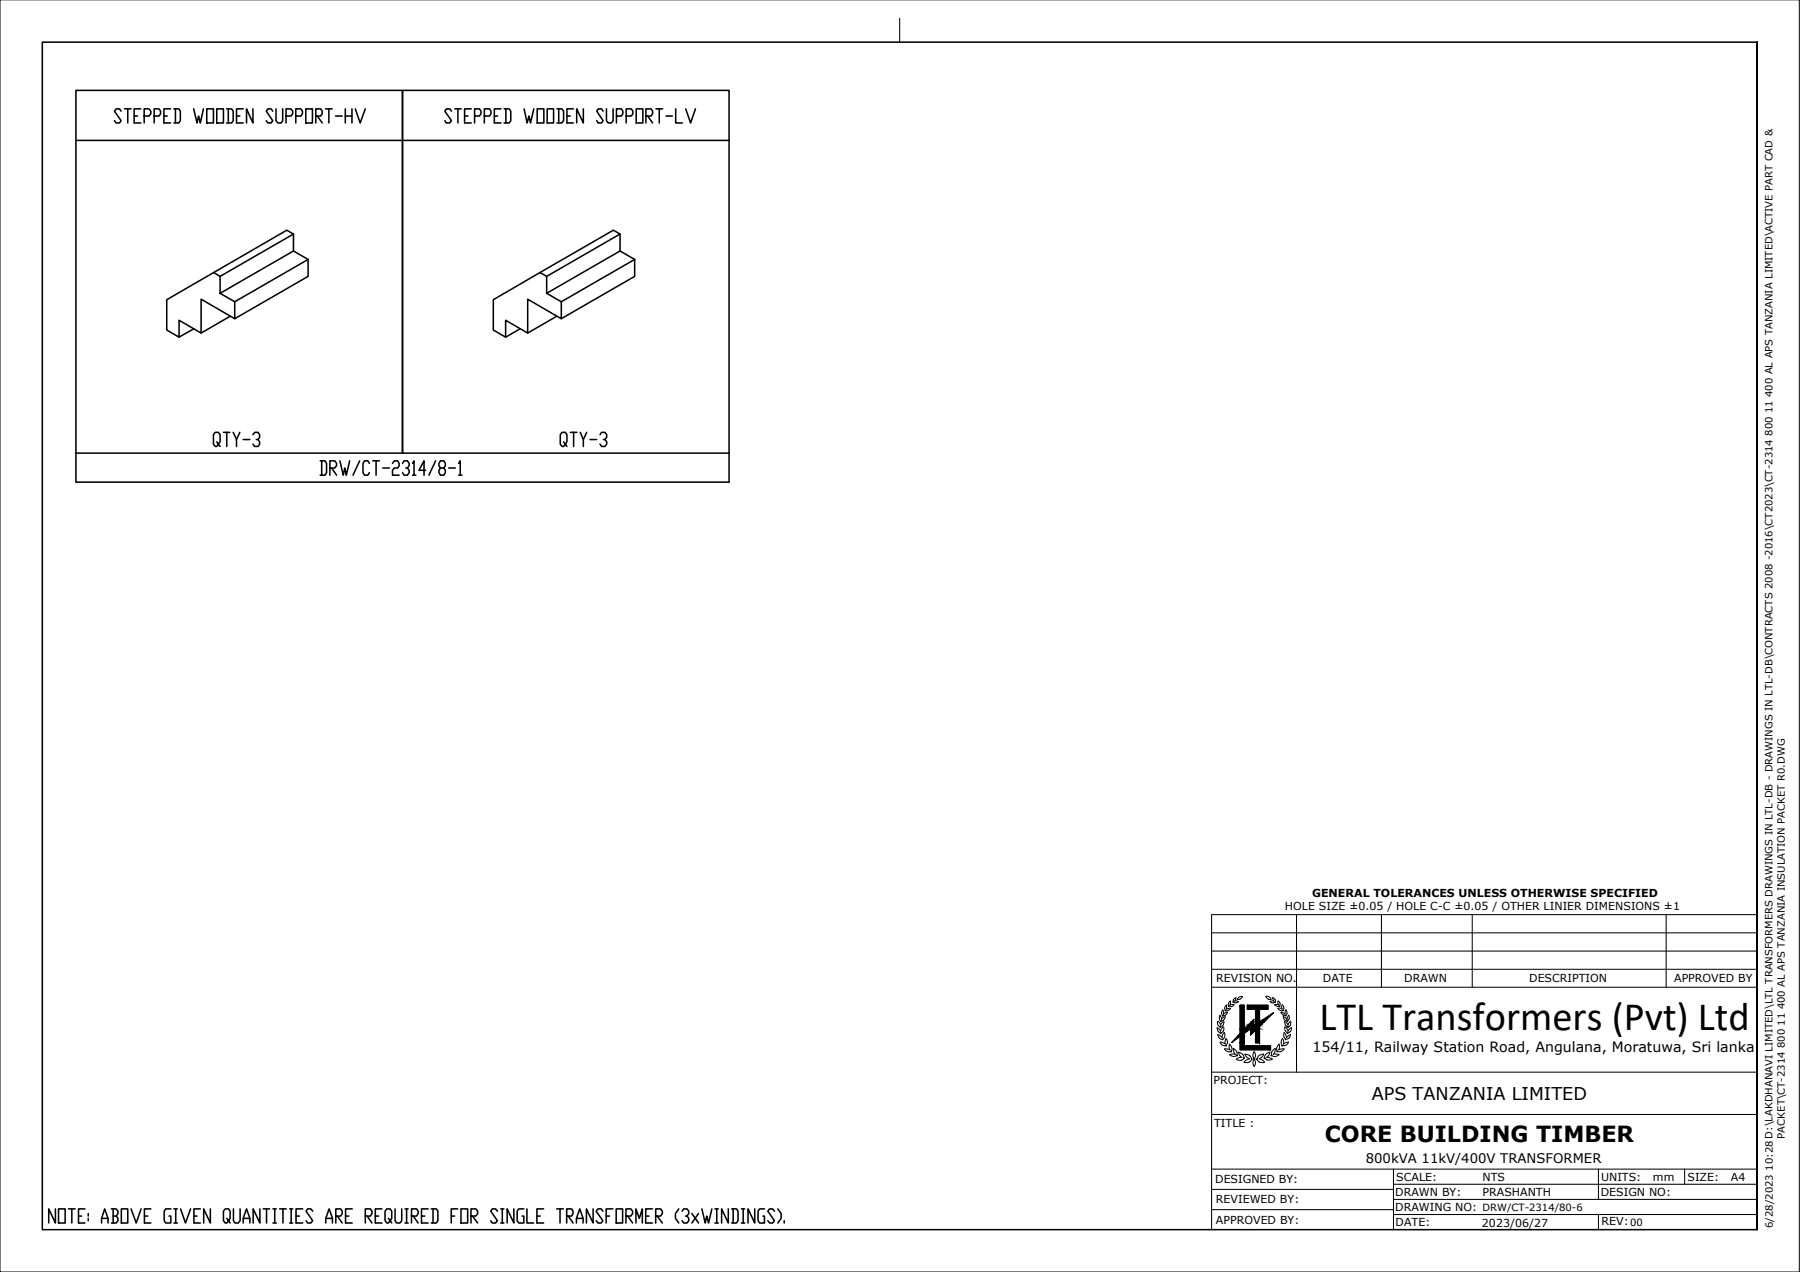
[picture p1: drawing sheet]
<svg xmlns="http://www.w3.org/2000/svg" width="297mm" height="210mm" viewBox="0 0 297 210" stroke-linecap="round" stroke-linejoin="round" font-family="sans-serif">
<!-- layer: 0 -->
<g fill="none" stroke="#000" stroke-width=".25">
<path d="M12.5 14.9h53.9v59.9v-59.9h53.9v64.7h-107.8zM20 18.3l-.3-.3h-.5l-.3 .3 1.1 1.6-.3 .4h-.5l-.3-.4M20.5 18h1.1M21.1 18v2.3M22.1 19.1h.6M23.2 18h-1.1v2.3h1.1M23.8 19.1h.8l.3-.3v-.5l-.3-.3h-.8v2.3M25.4 19.1h.8l.3-.3v-.5l-.3-.3h-.8v2.3M27.1 19.1h.5M28.2 18h-1.1v2.3h1.1M28.7 18h.8l.3 .3v1.6l-.3 .4h-.8M29 18v2.3"/>
<path d="M32 18l.5 2.3 .3-1.2 .3 1.2 .5-2.3M34.1 18h1.1v2.3h-1.1zM35.8 18h1.1v2.3h-1.1zM37.4 18h.8l.3 .3v1.6l-.3 .4h-.8M37.7 18v2.3M39 19.1h.6M40.1 18h-1.1v2.3h1.1M41.7 18v2.3l-1-2.3v2.3M45 18.3l-.3-.3h-.5l-.3 .3 1.1 1.6-.3 .4h-.5l-.3-.4M45.6 18v1.9l.2 .4h.6l.3-.4v-1.9M47.2 19.1h.8l.3-.3v-.5l-.3-.3h-.8v2.3M48.8 19.1h.9l.2-.3v-.5l-.2-.3h-.9v2.3"/>
<path d="M50.5 18h1.1v2.3h-1.1zM52.1 19.1h.8l.3-.3v-.5l-.3-.3h-.8v2.3M52.4 19.1l.8 1.2M53.7 18h1.1M54.3 18v2.3M55.4 19.1h1.1M57 19.1h1.1M57 18v2.3M58.1 18v2.3M58.6 18l.8 2.3 .9-2.3M74.5 18.3l-.3-.3h-.5l-.3 .3 1.1 1.6-.3 .4h-.5l-.3-.4M75.1 18h1"/>
<path d="M75.6 18v2.3M76.7 19.1h.5M77.8 18h-1.1v2.3h1.1M78.3 19.1h.8l.3-.3v-.5l-.3-.3h-.8v2.3M79.9 19.1h.9l.2-.3v-.5l-.2-.3h-.9v2.3M81.6 19.1h.5M82.7 18h-1.1v2.3h1.1M83.2 18h.8l.3 .3v1.6l-.3 .4h-.8M83.5 18v2.3M86.5 18l.5 2.3 .3-1.2 .2 1.2 .6-2.3M88.6 18h1.1v2.3h-1.1zM90.3 18h1.1v2.3h-1.1z"/>
<path d="M91.9 18h.8l.3 .3v1.6l-.3 .4h-.8M92.2 18v2.3M93.6 19.1h.5M94.6 18h-1v2.3h1M96.3 18v2.3l-1.1-2.3v2.3M99.5 18.3l-.2-.3h-.6l-.2 .3 1 1.6-.2 .4h-.6l-.2-.4M100.1 18v1.9l.3 .4h.5l.3-.4v-1.9M101.7 19.1h.8l.3-.3v-.5l-.3-.3h-.8v2.3M103.3 19.1h.9l.2-.3v-.5l-.2-.3h-.9v2.3M105 18h1.1v2.3h-1.1zM106.6 19.1h.8l.3-.3v-.5l-.3-.3h-.8v2.3M106.9 19.1l.8 1.2"/>
<path d="M108.2 18h1.1M108.8 18v2.3M109.9 19.1h1.1M111.5 18v2.3h1.1M113.2 18l.8 2.3 .8-2.3M12.5 23.2h107.8M48.4 38.6l-12.1 7M102.3 38.6l-12.1 7M27.5 49.5l7.8-4.5 1 .6v2.8l2.4 1.4v2.8l-5.5-3.2v5.6l-3.7-2.2v2.8l-2-1.1zM32 54.2l-2.5 1.4M38 52.2l-4.8 2.8M48.4 41.4v-2.8l-1.1-.6-12 7"/>
<path d="M50.8 42.8l-2.4-1.4-12.1 7M50.8 42.8v2.8l-12.1 7M50.8 42.8l-12.1 7M81.4 49.5l7.7-4.5 1.1 .6v2.8l2.4 1.4v2.8l-5.5-3.2v5.6l-3.7-2.2v2.8l-2-1.1zM85.9 54.2l-2.5 1.4M91.9 52.2l-4.8 2.8M102.3 41.4v-2.8l-1.1-.6-12.1 7M104.7 42.8l-2.4-1.4-12.1 7M104.7 42.8v2.8l-12.1 7M104.7 42.8l-12.1 7M12.5 74.8h107.8M35.8 72.9l.2 .4-.2 .4h-.3l-.3-.4v-1.6l.3-.4h.5l.3 .4v1.2l-.3 .4 .3 .4"/>
<path d="M36.9 71.3h1M37.4 71.3v2.4M38.5 71.3l.5 1.2v1.2M39.6 71.3l-.6 1.2M40.1 72.5h1.1M41.7 71.7l.3-.4h.6l.2 .4v.5l-.2 .3h-.3M42.6 72.5l.2 .4v.4l-.2 .4h-.6l-.3-.4M52.8 76h.8l.3 .5v1.5l-.3 .4h-.8M53.1 76v2.4M54.4 77.2h.8l.3-.4v-.3l-.3-.5h-.8v2.4M54.7 77.2l.8 1.2M56.1 76l.5 2.4 .3-1.2 .2 1.2 .6-2.4"/>
<path d="M59.4 76l-1.1 2.4M61 76.5l-.3-.5h-.5l-.3 .5v1.5l.3 .4h.5l.3-.4M61.5 76h1.1M62.1 76v2.4M63.2 77.2h1.1M64.8 76.5l.3-.5h.5l.3 .5v.3l-.3 .4h-.5l-.3 .4v.8h1.1M66.4 76.5l.3-.5h.5l.3 .5v.3l-.3 .4h-.2M67.2 77.2l.3 .4v.4l-.3 .4h-.5l-.3-.4M68.1 76.5l.2-.5v2.4M68.1 78.4h.5M70.2 77.6h-1.1l.9-1.6v2.4M71.9 76l-1.1 2.4"/>
<path d="M72.7 77.2l-.3-.4v-.3l.3-.5h.5l.3 .5v.3l-.3 .4h-.5l-.3 .4v.4l.3 .4h.5l.3-.4v-.4l-.3-.4M74 77.2h1.1M75.7 76.5l.2-.5v2.4M75.7 78.4h.5M93 72.9l.3 .4-.3 .4h-.2l-.3-.4v-1.6l.3-.4h.5l.3 .4v1.2l-.3 .4 .3 .4M94.1 71.3h1.1M94.7 71.3v2.4M95.8 71.3l.5 1.2v1.2M96.8 71.3l-.5 1.2M97.4 72.5h1.1M99 71.7l.3-.4h.5l.3 .4v.5l-.3 .3h-.2M99.8 72.5l.3 .4v.4l-.3 .4h-.5l-.3-.4"/>
<path d="M9.1 199.5v2.3l-1.1-2.3v2.3M9.7 199.5h1.1v2.3h-1.1zM11.3 199.5h1.1M11.9 199.5v2.3M14 199.5h-1v2.3h1M18.4 199.5h.8l.3 .4v.4l-.3 .4M18.7 199.5v2.3M20 199.5h1.1v2.3h-1.1zM21.6 199.5l.9 2.3 .8-2.3M24.9 199.5h-1.1v2.3h1.1M28.2 199.5h-.9l-.2 .4v1.5l.2 .4h.9v-1.1h-.3M28.7 199.5h.6"/>
<path d="M29 199.5v2.3M29.8 199.5l.8 2.3 .9-2.3M33.1 199.5h-1.1v2.3h1.1M34.7 199.5v2.3l-1.1-2.3v2.3M38.5 199.5v1.9l.3 .4h.5l.3-.4v-1.9M42.9 199.5v2.3l-1.1-2.3v2.3M43.4 199.5h1.1M44 199.5v2.3M45 199.5h.6M45.3 199.5v2.3M46.1 199.5h1.1M46.7 199.5v2.3"/>
<path d="M47.8 199.5h.5M48 199.5v2.3M50 199.5h-1.1v2.3h1.1M51.6 199.9l-.3-.4h-.5l-.3 .4 1.1 1.5-.3 .4h-.5l-.3-.4M58.1 199.5h-1.1v2.3h1.1M63 199.5h-1.1v2.3h1.1M65.2 199.5v1.9l.2 .4h.6l.3-.4v-1.9M66.8 199.5h.6M67.1 199.5v2.3M70.7 199.5h-1.1v2.3h1.1M71.2 199.5h.8l.3 .4v1.5l-.3 .4h-.8M71.5 199.5v2.3"/>
<path d="M75.5 199.5h-1v2.3M76.1 199.5h1.1v2.3h-1.1zM82.1 199.9l-.3-.4h-.6l-.2 .4 1.1 1.5-.3 .4h-.6l-.2-.4M82.6 199.5h.5M82.9 199.5v2.3M84.8 199.5v2.3l-1.1-2.3v2.3M86.4 199.5h-.8l-.3 .4v1.5l.3 .4h.8v-1.1h-.3M87 199.5v2.3h1.1M89.7 199.5h-1.1v2.3h1.1M91.9 199.5h1.1M92.4 199.5v2.3M97.9 199.5v2.3l-1.1-2.3v2.3"/>
<path d="M99.5 199.9l-.3-.4h-.5l-.3 .4 1.1 1.5-.3 .4h-.5l-.3-.4M101.1 199.5h-1.1v2.3M101.7 199.5h1v2.3h-1zM107.7 199.5h-1.1v2.3h1.1M112 199.5l-.5 .8v.8l.5 .7M112.6 199.9l.2-.4h.6l.3 .4v.4l-.3 .4h-.3M115.8 199.5l.6 2.3 .2-1.1 .3 1.1 .6-2.3M118 199.5h.5M118.3 199.5v2.3M120.2 199.5v2.3l-1.1-2.3v2.3M120.7 199.5h.8l.3 .4v1.5l-.3 .4h-.8M121 199.5v2.3"/>
<path d="M122.3 199.5h.6M122.6 199.5v2.3M124.5 199.5v2.3l-1.1-2.3v2.3M126.2 199.5h-.9l-.2 .4v1.5l.2 .4h.9v-1.1h-.3M127.8 199.9l-.3-.4h-.5l-.3 .4 1.1 1.5-.3 .4h-.5l-.3-.4M128.4 199.5l.5 .8v.8l-.5 .7M13 200.7h.5M14.6 200.3v.4M14.6 201.1v.3M16.8 201.8v-.7l.5-1.6 .5 1.6v.7M16.8 201.1h1M18.7 200.7h.5l.3 .4v.3l-.3 .4h-.8"/>
<path d="M23.8 200.7h.6M28.7 201.8h.6M32 200.7h.5M37.4 201.1l.3 .3-.3 .4h-.2l-.3-.4v-1.5l.3-.4h.5l.3 .4v1.2l-.3 .3 .3 .4M40.1 201.8v-.7l.6-1.6 .5 1.6v.7M40.1 201.1h1.1M45 201.8h.6M47.8 201.8h.5M48.9 200.7h.5M53.8 201.8v-.7l.5-1.6 .6 1.6v.7M53.8 201.1h1.1M55.4 200.7h.8l.3-.4v-.4l-.3-.4h-.8v2.3"/>
<path d="M55.7 200.7l.8 1.1M57 200.7h.6M60.3 200.7h.8l.3-.4v-.4l-.3-.4h-.8v2.3M60.6 200.7l.8 1.1M61.9 200.7h.6M64.1 201.1l.3 .3-.3 .4h-.3l-.3-.4v-1.5l.3-.4h.6l.2 .4v1.2l-.2 .3 .2 .4M66.8 201.8h.6M67.9 200.7h.8l.3-.4v-.4l-.3-.4h-.8v2.3M68.2 200.7l.8 1.1M69.6 200.7h.5M74.5 200.7h.5M77.7 200.7h.8l.3-.4v-.4l-.3-.4h-.8v2.3"/>
<path d="M78 200.7l.8 1.1M82.6 201.8h.5M88.6 200.7h.6M93.5 200.7h.8l.3-.4v-.4l-.3-.4h-.8v2.3M93.8 200.7l.8 1.1M95.1 201.8v-.7l.6-1.6 .5 1.6v.7M95.1 201.1h1.1M100 200.7h.6M103.3 200.7h.8l.3-.4v-.4l-.3-.4h-.8v2.3M103.6 200.7l.8 1.1M104.9 201.8v-2.3l.6 1.6 .5-1.6v2.3M106.6 200.7h.5"/>
<path d="M108.2 200.7h.8l.3-.4v-.4l-.3-.4h-.8v2.3M108.5 200.7l.8 1.1M113.4 200.7l.3 .4v.3l-.3 .4h-.6l-.2-.4M114.2 200.3l1.1 1.5M115.3 200.3l-1.1 1.5M118 201.8h.5M122.3 201.8h.6M129.4 201.4v.4"/>
</g>
<!-- layer: P -->
<g fill="none" stroke="#000" stroke-width=".17">
<path d="M148.5 3v4M199.9 159.9h90M199.9 156.9h90M199.9 153.9h90M214 150.9v26M228 150.9v12M243 150.9v12M275 150.9v12M289.9 150.9h-90v52M199.9 176.9h90M199.9 162.9h90M200.9 168.5l.1 .7"/>
<path d="M201 168.5l.4 .7M201.1 169.2l.3 .3M201.2 168.2l.3 .3M201.2 168.2l.1-.7 .3 .7M201.3 169.5v.1l.1-.1M201.3 172l.5 .5M201.4 172l.8 .3M201.4 168.5v.1l.1-.1M201.5 170.4l-.1 .2v-.1M201.6 168.2l.3-.3 .3-.1-.1 .2a.58 .58 0 0 1-.5 .5M201.6 167.2l.2 .4M201.7 171.2l-.7-.5 .3 .7 .4 .1"/>
<path d="M201.7 167.6l.1 .1v-.1M201.8 166.7l-.2 .5M201.8 166.6l.1 .8 .7-.3M201.8 170.2l-.3 .2M201.9 172.5h.4M201.9 169.5l-.2 .1-.3 .6-.5-.6a.78 .78 0 0 0 .5 .8M201.9 169.5v.7M202 168.6l-.5 .3-.1 .3M202 168.6v.2a.65 .65 0 0 1-.5 .6M202.1 171.1l-.3 .4h-.1M202.1 171.1l-.1-.7-.2 .2-.1 .6M202.1 166.4v.4h.2"/>
<path d="M202.1 166.4l.3-.6v.7M202.2 167.6h-.4M202.3 166.8h.3M202.4 172.5v.1h-.1M202.5 172.1l-.2 .4M202.6 172.1l-.3-.7-.2 .6 .1 .3M202.6 167.1l-.4 .4M202.7 165.7l.1 .3M202.7 166h.1M202.9 166l.3 .1M202.9 174l.7 .3 .4-.1M202.9 173.3l-.2-.2h-.6l.6 .4h.4"/>
<path d="M203 165.9l.4-.1h.3l-.5 .3M203 165.2l-.1 .7M203 165.2l-.3 .4M203.1 166.4l-.5 .4M203.1 166.4l-.7 .2M203.2 173.4v.2l-.1-.1M203.3 173l-.4-.7-.1 .5 .2 .4M203.3 173l-.1 .4M203.5 165v.3a.6 .6 0 0 0 .9 0M203.7 165.2l.7 .1M203.9 164.6l-.4 .4M204 164.6l-.3 .6"/>
<path d="M204.1 174.1h.1v.2l-.2-.1M204.1 173.6l-.6-.6 .1 .5 .2 .5-.9 .1M204.1 173.6v.5M204.2 164.9a.67 .67 0 0 0 .8-.5 .77 .77 0 0 0-.8 .5M204.6 165.9h.7v4l1.6-1.7v1.1l.3-.2v-2.5h-1.4v-.7h3.5v.7h-1.4v2l2.3-1.5-2.3 2.2v2.8h-.7v-2.1l-.8 .8v-1l-1.1 .7v2.1h4.4v.6h-5.1v-2.2l-1.4 1.1 1.4-1.6zM204.9 174.5h-.5l-.4 .3M205.1 174.1l-.7-.5a1.04 1.04 0 0 0 .5 .9M205.1 174.1l.2 .4M205.2 174.7l-.4 .2-.8-.1M205.2 174.6h.2l-.2 .1M205.4 174l.9 .2M205.4 174a1.12 1.12 0 0 0 .8 .7l-.5 .2-.4 .4"/>
<path d="M206.2 175.2l-.9 .1M206.3 174.2l.2 .5h.1v.2h-.1M206.5 174.9l-.3 .4M207 173.5a1 1 0 0 1 0 1.3 1 1 0 0 1 0-1.3zM207 174.8a1 1 0 0 1 0 1.2 1 1 0 0 1 0-1.2zM207.4 174.7h-.1v.2h.1M207.5 174.9l.3 .4M207.7 174.2l.9-.2-.3 .4-.5 .3 .5 .2 .4 .4-.3 .1-.6-.2M207.7 174.2l-.2 .5M208.7 174.6h-.1l.1 .1M208.8 174.1l.7-.5a1.03 1.03 0 0 1-.5 .9M208.8 174l-.1 .5"/>
<path d="M208.9 164.4a.72 .72 0 0 0 .9 .5M208.9 164.4a.74 .74 0 0 1 .9 .5M209 174.5h.5l.5 .3-.9 .1-.4-.3M209.6 165.3l.5 .2M209.8 174.1h-.1l.1 .2 .1-.1M209.9 174.2l.4 .1M210.2 165.2l-.6 .1M210.3 165.8l.5 .3 .3-.1M210.3 165.8l.7 .1M210.4 165.3l.1 .1-.4 .1M210.4 165l-.4-.4 .2 .6M210.4 173v.5l-.3 .5 1 .1"/>
<path d="M210.4 173l-.4 .4-.2 .3 .1 .3M210.4 165l.1 .3M210.7 173l.1 .4-.1 .1v.1l.1-.1M210.9 166.4l.4 .4M210.9 165.2l.1 .6M210.9 166.4l.7 .1M210.9 165.2l.4 .4M211 173.3l.3-.2h.6l-.6 .4h-.5M211.1 172.3l.1 .5-.2 .4M211.1 174l-.8 .3M211.1 172.3l-.4 .7M211.2 166h-.1"/>
<path d="M211.2 165.6v.3M211.4 167.1l.6 .3 .2-.8 .2 .6M211.4 167.1l.4 .4M211.4 172.1l.2 .4-.1 .1h.1h.1M211.6 165.8v.7M211.6 165.8l.3 .5-.1 .4M211.6 171.4l.2 .2v.7M211.6 171.3l-.2 .8M211.7 166.8h-.4M211.8 166.7v.1l-.1-.1M211.8 167.5h.3M211.8 172.3l.8-.3-.5 .5"/>
<path d="M211.9 171.1v-.7l.3 .5 .1 .3M211.9 171.1l.3 .4M212 168.6v.2a.66 .66 0 0 0 .5 .6v.2l.1-.1M212 168.6l.5 .3 .1 .3M212 169.5a.74 .74 0 0 0 .4 .9M212.1 169.5l.4 .4v.3l.6-.6-.2 .7M212.1 167.6l.1 .1v-.1M212.1 172.5h-.4M212.1 171.5l.1 .1 .1-.1M212.4 167.2l-.2 .4M212.4 168.5l.1 .1v-.1M212.4 170.4l.1 .2v-.2"/>
<path d="M212.5 168.5a.63 .63 0 0 0 .2-1l-.3 .8-.2-.3-.5-.2 .1 .2a.61 .61 0 0 0 .6 .5M212.5 169.2l.5-.7-.1 .7M212.7 171.3l-.4 .2M212.9 170.3l-.4 .1M212.9 169.2l-.3 .3M213 170.7l-.4 .7M213 170.7l-.7 .5M199.9 196.3h30.1M199.9 199.6h30.1M199.9 192.9h90M199.9 183.9h90M230 197.9h59.9"/>
<path d="M230 192.9v10M230 195.4h59.9M263.8 192.9v5M278 192.9v2.5M230 200.4h59.9M263.8 200.4v2.5"/>
</g>
<path d="M289.9 7h-282.9v195.9h282.9v-195.9v195.9" fill="none" stroke="#000" stroke-width=".25"/>
<g fill="#000" stroke="#000" stroke-width=".17">
<path d="M204.2 171h.4l-1.4 1.1zM204.6 165.9h.7zM206.4 170h.8l-.6 .5zM206.5 168.6l.4-.4v.4zM208.4 168.2l1.8-1.1-1.2 1.1z"/>
<path d="M204.6 170.5h.7zM204.6 170.5h.7z"/>
<path d="M204.6 165.9l.7 4v-4zM204.6 165.9l.7 4h-.7z"/>
<path d="M204.6 170.5l.7 .5v-.5zM204.6 170.5l.7 .5h-1.1z"/>
<path d="M204.6 171l.7 1.1v-1.1zM204.6 171l.7 1.1h-.7z"/>
<path d="M204.6 172.1l.7 .5v-.5zM204.6 172.1l.7 .5h-.7z"/>
<path d="M204.6 169.9l.7 .6 1-.6zM204.6 169.9l.7 .6h-.7z"/>
<path d="M205.4 169.8l.9 .1 .1-.1zM205.4 169.8l.9 .1h-1z"/>
<path d="M206.4 170v.5h.2zM206.4 170.5h.2l-.2 .3z"/>
<path d="M206.5 168.6l.4 .5v-.5zM206.5 168.6l.4 .5h-.8z"/>
<path d="M206.1 169.1l.8 .2v-.2zM206.1 169.1l.8 .2h-1z"/>
<path d="M207.2 166.6l.7 1.6v-1.6zM207.2 166.6l.7 1.6h-.7z"/>
<path d="M207.2 168.2l.7 .4v-.4zM207.2 168.2l.7 .4h-.7z"/>
<path d="M205.8 169.3l2.1 .5v-.5zM205.8 169.3l2.1 .5h-2.5z"/>
<path d="M206.4 169.8l1.5 .2v-.2zM206.4 169.8l1.5 .2h-1.5z"/>
<path d="M207.2 170l.7 2.1v-2.1zM207.2 170l.7 2.1h-.7z"/>
<path d="M205.9 169.3h2zM205.8 169.3h.1h2z"/>
<path d="M207.2 169.1l.7 .2 .3-.2zM206.9 169.3l.3-.2 .7 .2z"/>
<path d="M207.2 168.6l1 .5 .4-.5zM207.2 168.6l1 .5h-1z"/>
<path d="M208.4 168.2l.2 .4 .4-.4zM207.9 168.6l.5-.4 .2 .4z"/>
<path d="M205.8 165.9l3.5 .7v-.7zM205.8 165.9l3.5 .7h-3.5z"/>
<path d="M204.6 172.6l5.1 .6v-.6zM204.6 172.6l5.1 .6h-5.1z"/>
</g>
<!-- layer: 0 -->
<path d="M0 0h296.9v209.9h-296.9z" fill="none" stroke="#000" stroke-width=".17"/>
<text font-size="6.7" x="217.8" y="169.9">LTL Transformers (Pvt) Ltd</text>
<text font-size="3.7" x="218.6" y="188.4">CORE BUILDING TIMBER</text>
<text font-size="2.9" x="226.4" y="181.6">APS TANZANIA LIMITED</text>
<text font-size="2.3" x="216.6" y="173.6">154/11, Railway Station Road, Angulana, Moratuwa, Sri lanka</text>
<text font-size="2.2" x="225.4" y="191.9">800kVA 11kV/400V TRANSFORMER</text>
<g font-size="1.8">
<text x="216.5" y="148">GENERAL TOLERANCES UNLESS OTHERWISE SPECIFIED</text>
<text x="212" y="150.2">HOLE SIZE ±0.05 / HOLE C-C ±0.05 / OTHER LINIER DIMENSIONS ±1</text>
<text x="200.7" y="162.1">REVISION NO.</text>
<text x="218.3" y="162.1">DATE</text>
<text x="231.7" y="162.1">DRAWN</text>
<text x="252.3" y="162">DESCRIPTION</text>
<text x="276.3" y="162">APPROVED BY</text>
<text x="200.3" y="179">PROJECT:</text>
<text x="200.4" y="185.9">TITLE :</text>
<text x="200.5" y="195.3">DESIGNED BY:</text>
<text x="230.3" y="197.3">DRAWN BY:</text>
<text x="230.4" y="194.8">SCALE:</text>
<text x="244.6" y="197.4">PRASHANTH</text>
<text x="244.6" y="194.8">NTS</text>
<text x="264.2" y="197.4">DESIGN NO:</text>
<text x="264.2" y="194.8">UNITS:</text>
<text x="272.8" y="194.8">mm</text>
<text x="278.5" y="194.8">SIZE:</text>
<text x="285.6" y="194.8">A4</text>
<text x="200.7" y="201.9">APPROVED BY:</text>
<text x="200.7" y="198.6">REVIEWED BY:</text>
<text x="230.3" y="199.8">DRAWING NO: DRW/CT-2314/80-6</text>
<text x="230.3" y="202.4">DATE:</text>
<text x="244.6" y="202.5">2023/06/27</text>
<text x="264.3" y="202.2">REV:00</text>
</g>
<g font-size="1.7">
<text x="294.5" y="187.9" transform="rotate(-90 294.5 187.9)">PACKET\CT-2314 800 11 400 AL APS TANZANIA INSULATION PACKET R0.DWG</text>
<text x="292.6" y="202.6" transform="rotate(-90 292.6 202.6)">6/28/2023 10:28 D:\LAKDHANAVI LIMITED\LTL TRANSFORMERS DRAWINGS IN LTL-DB - DRAWINGS IN LTL-DB\CONTRACTS 2008 -2016\CT2023\CT-2314 800 11 400 AL APS TANZANIA LIMITED\ACTIVE PART CAD &amp;</text>
</g>
</svg>
